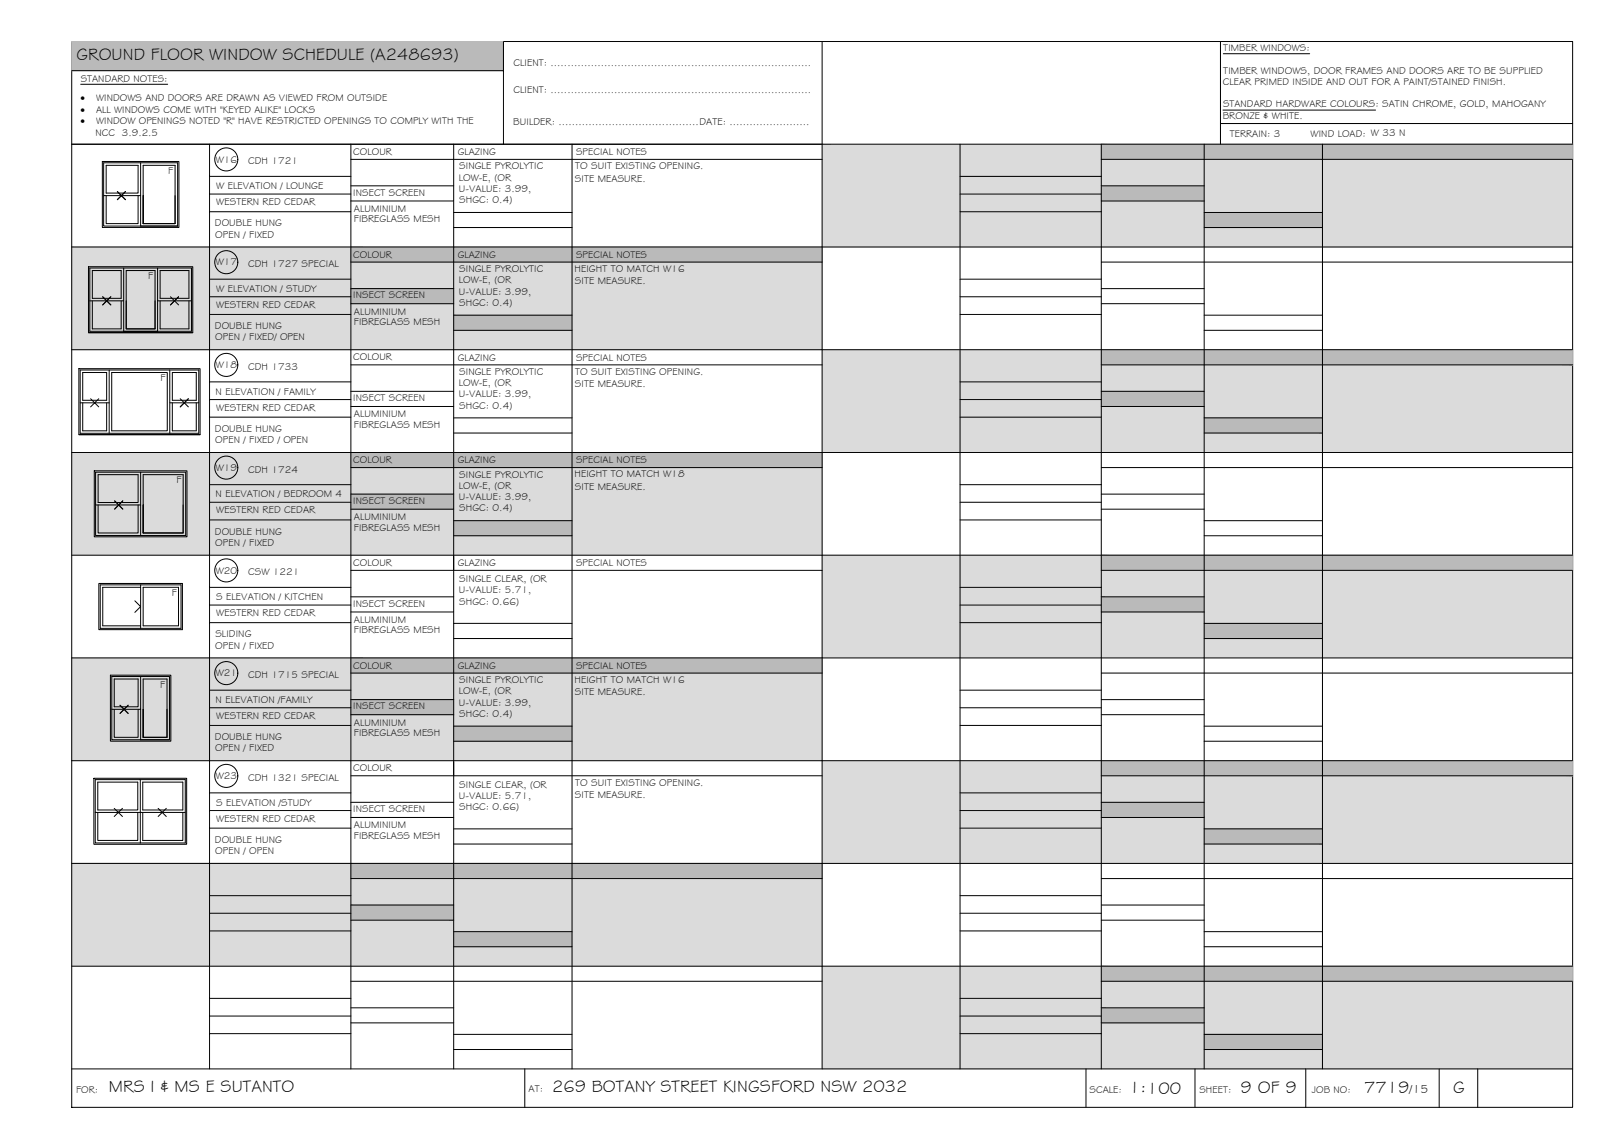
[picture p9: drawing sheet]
<svg xmlns="http://www.w3.org/2000/svg" width="420mm" height="297mm" viewBox="0 0 420 297" stroke-linecap="round" stroke-linejoin="round" font-family="sans-serif">
<!-- layer: WINDOW SCHEDULE HATCH -->
<g fill="#dbdbdb" stroke="#dbdbdb" stroke-width=".26">
<path d="M213.6 37.5l195 26.7v-26.7zM213.6 37.5l195 26.7h-195z"/>
<path d="M18.6 64.2l195 26.7v-26.7zM18.6 64.2l195 26.7h-195z"/>
<path d="M213.6 90.9l195 26.7v-26.7zM213.6 90.9l195 26.7h-195z"/>
<path d="M18.6 117.6l195 26.7v-26.7zM18.6 117.6l195 26.7h-195z"/>
<path d="M213.6 144.3l195 26.7v-26.7zM213.6 144.3l195 26.7h-195z"/>
<path d="M18.6 171l195 26.7v-26.7zM18.6 171l195 26.7h-195z"/>
<path d="M213.6 197.7l195 26.7v-26.7zM213.6 197.7l195 26.7h-195z"/>
<path d="M18.6 224.4l195 26.7v-26.7zM18.6 224.4l195 26.7h-195z"/>
<path d="M213.6 251.1l195 26.7v-26.7zM213.6 251.1l195 26.7h-195z"/>
</g>
<!-- layer: BORDER -->
<g fill="none" stroke="#000" stroke-width=".26">
<path d="M18.6 10.8h390v277h-390zM18.6 18.4h112.2M130.8 10.8v26.7M213.6 10.8v267M317.1 10.8v26.7M18.6 37.5h390M54.4 37.5v240.3M91.2 37.5v240.3M117.9 37.5v240.3M148.6 37.5v240.3M249.5 37.5v240.3M286.2 37.5v240.3"/>
<path d="M312.9 37.5v240.3M317.1 32.1h91.5M343.6 37.5v240.3M54.4 45.8h36.8M54.4 50.4h36.8M54.4 55h36.8M91.2 41.4h122.4M91.2 48.3h26.7M91.2 52.2h26.7M117.9 55.2h30.7M117.9 59.1h30.7M249.5 45.8h36.7"/>
<path d="M249.5 50.4h36.7M249.5 55h36.7M286.2 41.4h122.4M286.2 48.3h26.7M286.2 52.2h26.7M312.9 55.2h30.7M312.9 59.1h30.7M18.6 64.2h390M54.4 72.6h36.8M54.4 77.1h36.8M91.2 68.1h122.4M91.2 75h26.7"/>
<path d="M91.2 78.9h26.7M249.5 72.6h36.7M249.5 77.1h36.7M286.2 68.1h122.4M286.2 75h26.7M286.2 78.9h26.7M18.6 90.9h390M54.4 81.7h36.8M54.4 99.2h36.8M91.2 94.8h122.4M117.9 81.9h30.7M117.9 85.8h30.7"/>
<path d="M249.5 81.7h36.7M249.5 99.2h36.7M286.2 94.8h122.4M312.9 81.9h30.7M312.9 85.8h30.7M18.6 117.6h390M54.4 103.8h36.8M54.4 108.4h36.8M91.2 101.7h26.7M91.2 105.6h26.7M117.9 108.6h30.7M117.9 112.5h30.7"/>
<path d="M249.5 103.8h36.7M249.5 108.4h36.7M286.2 101.7h26.7M286.2 105.6h26.7M312.9 108.6h30.7M312.9 112.5h30.7M54.4 126h36.8M54.4 130.5h36.8M54.4 135.1h36.8M91.2 121.5h122.4M91.2 128.4h26.7M91.2 132.3h26.7"/>
<path d="M117.9 135.3h30.7M117.9 139.2h30.7M249.5 126h36.7M249.5 130.5h36.7M249.5 135.1h36.7M286.2 121.5h122.4M286.2 128.4h26.7M286.2 132.3h26.7M312.9 135.3h30.7M312.9 139.2h30.7M18.6 144.3h390M54.4 152.6h36.8"/>
<path d="M54.4 157.2h36.8M91.2 148.2h122.4M91.2 155.1h26.7M91.2 159h26.7M249.5 152.6h36.7M249.5 157.2h36.7M286.2 148.2h122.4M286.2 155.1h26.7M286.2 159h26.7M18.6 171h390M54.4 161.8h36.8M54.4 179.4h36.8"/>
<path d="M91.2 174.9h122.4M117.9 162h30.7M117.9 165.9h30.7M249.5 161.8h36.7M249.5 179.4h36.7M286.2 174.9h122.4M312.9 162h30.7M312.9 165.9h30.7M18.6 197.7h390M54.4 183.9h36.8M54.4 188.5h36.8M91.2 181.8h26.7"/>
<path d="M91.2 185.7h26.7M117.9 188.7h30.7M117.9 192.6h30.7M249.5 183.9h36.7M249.5 188.5h36.7M286.2 181.8h26.7M286.2 185.7h26.7M312.9 188.7h30.7M312.9 192.6h30.7M54.4 206.1h36.8M54.4 210.6h36.8M54.4 215.2h36.8"/>
<path d="M91.2 201.6h122.4M91.2 208.5h26.7M91.2 212.4h26.7M117.9 215.4h30.7M117.9 219.3h30.7M249.5 206.1h36.7M249.5 210.6h36.7M249.5 215.2h36.7M286.2 201.6h122.4M286.2 208.5h26.7M286.2 212.4h26.7M312.9 215.4h30.7"/>
<path d="M312.9 219.3h30.7M18.6 224.4h390M54.4 232.8h36.8M54.4 237.3h36.8M91.2 228.3h122.4M91.2 235.2h26.7M91.2 239.1h26.7M249.5 232.8h36.7M249.5 237.3h36.7M286.2 228.3h122.4M286.2 235.2h26.7M286.2 239.1h26.7"/>
<path d="M18.6 251.1h390M54.4 241.9h36.8M54.4 259.5h36.8M91.2 255h122.4M117.9 242.1h30.7M117.9 246h30.7M249.5 241.9h36.7M249.5 259.5h36.7M286.2 255h122.4M312.9 242.1h30.7M312.9 246h30.7M18.6 277.8h390"/>
<path d="M54.4 264h36.8M54.4 268.6h36.8M91.2 261.9h26.7M91.2 265.8h26.7M117.9 268.8h30.7M117.9 272.7h30.7M136.4 277.8v10M249.5 264h36.7M249.5 268.6h36.7M282.2 277.8v10M286.2 261.9h26.7M286.2 265.8h26.7"/>
<path d="M310.5 277.8v10M312.9 268.8h30.7M312.9 272.7h30.7M339.3 277.8v10M374 277.8v10M384 277.8v10"/>
</g>
<!-- layer: WINDOW SCHEDULE HATCH -->
<g fill="#bababa" stroke="#bababa" stroke-width=".26">
<path d="M18.6 10.8l112.2 7.6v-7.6zM18.6 10.8l112.2 7.6h-112.2z"/>
<path d="M286.2 37.5l122.4 3.9v-3.9zM286.2 37.5l122.4 3.9h-122.4z"/>
<path d="M286.2 48.3l26.7 3.9v-3.9zM286.2 48.3l26.7 3.9h-26.7z"/>
<path d="M312.9 55.2l30.7 3.9v-3.9zM312.9 55.2l30.7 3.9h-30.7z"/>
<path d="M91.2 64.2l122.4 3.9v-3.9zM91.2 64.2l122.4 3.9h-122.4z"/>
<path d="M91.2 75l26.7 3.9v-3.9zM91.2 75l26.7 3.9h-26.7z"/>
<path d="M117.9 81.9l30.7 3.9v-3.9zM117.9 81.9l30.7 3.9h-30.7z"/>
<path d="M286.2 90.9l122.4 3.9v-3.9zM286.2 90.9l122.4 3.9h-122.4z"/>
<path d="M286.2 101.7l26.7 3.9v-3.9zM286.2 101.7l26.7 3.9h-26.7z"/>
<path d="M312.9 108.6l30.7 3.9v-3.9zM312.9 108.6l30.7 3.9h-30.7z"/>
<path d="M91.2 117.6l122.4 3.9v-3.9zM91.2 117.6l122.4 3.9h-122.4z"/>
<path d="M91.2 128.4l26.7 3.9v-3.9zM91.2 128.4l26.7 3.9h-26.7z"/>
<path d="M117.9 135.3l30.7 3.9v-3.9zM117.9 135.3l30.7 3.9h-30.7z"/>
<path d="M286.2 144.3l122.4 3.9v-3.9zM286.2 144.3l122.4 3.9h-122.4z"/>
<path d="M286.2 155.1l26.7 3.9v-3.9zM286.2 155.1l26.7 3.9h-26.7z"/>
<path d="M312.9 162l30.7 3.9v-3.9zM312.9 162l30.7 3.9h-30.7z"/>
<path d="M91.2 171l122.4 3.9v-3.9zM91.2 171l122.4 3.9h-122.4z"/>
<path d="M91.2 181.8l26.7 3.9v-3.9zM91.2 181.8l26.7 3.9h-26.7z"/>
<path d="M117.9 188.7l30.7 3.9v-3.9zM117.9 188.7l30.7 3.9h-30.7z"/>
<path d="M286.2 197.7l122.4 3.9v-3.9zM286.2 197.7l122.4 3.9h-122.4z"/>
<path d="M286.2 208.5l26.7 3.9v-3.9zM286.2 208.5l26.7 3.9h-26.7z"/>
<path d="M312.9 215.4l30.7 3.9v-3.9zM312.9 215.4l30.7 3.9h-30.7z"/>
<path d="M91.2 224.4l122.4 3.9v-3.9zM91.2 224.4l122.4 3.9h-122.4z"/>
<path d="M91.2 235.2l26.7 3.9v-3.9zM91.2 235.2l26.7 3.9h-26.7z"/>
<path d="M117.9 242.1l30.7 3.9v-3.9zM117.9 242.1l30.7 3.9h-30.7z"/>
<path d="M286.2 251.1l122.4 3.9v-3.9zM286.2 251.1l122.4 3.9h-122.4z"/>
<path d="M286.2 261.9l26.7 3.9v-3.9zM286.2 261.9l26.7 3.9h-26.7z"/>
<path d="M312.9 268.8l30.7 3.9v-3.9zM312.9 268.8l30.7 3.9h-30.7z"/>
</g>
<!-- layer: TEXT -->
<path d="M317.9 14h22.4M21 21.9h22.6M317.8 28.6h39.6M117.9 144.5v3.7M117.9 197.9v3.7" fill="none" stroke="#000" stroke-width=".26"/>
<!-- layer: WINDOWS -->
<g fill="none" stroke="#000" stroke-width=".26">
<path d="M26.9 42.3h19.3v16.5h-19.3zM26.9 50.8h9.6M27.6 50.8v7.3h8.3v-7.3M27.6 43h8.3v7.2h-8.3zM30.5 49.8l1 1 1.1-1M30.5 51.9l1-1.1 1.1 1.1M36.5 42.3v16.5h9.7M37.2 50.8v7.3v-15.1h8.3v15.1h-8.3h8.3v-7.3M23.3 69.7h26.4v16.4h-26.4zM23.3 78.2h8.8M24 70.3h7.5v7.2h-7.5zM24 78.2v7.3h7.5v-7.3"/>
<path d="M26.7 79.2l1-1 1.1 1M26.7 77.1l1 1.1 1.1-1.1-1.1 1.1zM32.1 69.7v16.4M32.8 78.2v7.3h7.5v-7.3M32.8 70.3h7.5v15.2h-7.5zM40.9 69.7v16.4M40.9 78.2h8.8M41.6 70.3h7.5v7.2h-7.5zM41.6 78.2v7.3h7.5v-7.3M44.3 77.1l2.1 2.1M46.4 77.1l-2.1 2.1M20.8 96.2h30.9v16.4h-30.9z"/>
<path d="M21.5 96.8h6.2v7.2h-6.2zM28.4 96.2v16.4M29 96.8h14.5v15.2h-14.5zM44.1 96.2v16.4M44.8 96.8h6.2v7.2h-6.2zM20.8 104.7h7.6M21.5 104.7v7.3h6.2v-7.3M23.5 105.7l1.1-1 1.1 1M23.5 103.6l1.1 1.1 1.1-1.1M44.1 104.7h7.6M44.8 104.7v7.3h6.2v-7.3M46.8 103.6l2.1 2.1"/>
<path d="M48.9 103.6l-2.1 2.1M24.8 122.7h23.4v16.5h-23.4zM24.8 131.2h11.7M25.5 131.2v7.3h10.4v-7.3M25.5 123.4h10.4v7.2h-10.4zM29.8 130.2l1 1 1.1-1M29.8 132.3l1-1.1 1.1 1.1M36.5 122.7v16.5h11.7M37.2 131.2v7.3v-15.1h10.4v15.1h-10.4h10.4v-7.3M26 152h21v11.3h-21zM35 156.1l1.5 1.5-1.5 1.5M36.5 152v11.3"/>
<path d="M36.5 152.6h-9.8v10h9.8M37.2 152.6h9.2v10h-9.2zM29 175.8h15v16.4h-15zM29.7 176.5h6.2v7.2h-6.2zM36.5 175.8v16.4h7.5M29 184.3h7.5M29.7 184.3v7.3h6.2v-7.3M31.2 183.3l1 1 1.1-1M31.2 185.4l1-1.1 1.1 1.1M37.2 184.3v7.3v-15.1h6.2v15.1h-6.2h6.2v-7.3M24.8 202.6h23.3v16.5h-23.3zM24.8 211.1h23.3"/>
<path d="M25.4 211.1v7.3h10.4v-7.3M25.4 203.3h10.4v7.2h-10.4zM29.7 210.1l1 1 1.1-1M29.7 212.2l1-1.1 1.1 1.1M36.5 202.6v16.5M37.1 211.1v7.3h10.4v-7.3M37.1 203.3h10.4v7.2h-10.4zM41.1 210.1l1 1 1.1-1M41.1 212.2l1-1.1 1.1 1.1"/>
<circle cx="58.8" cy="41.4" r="3"/>
<circle cx="58.8" cy="68.1" r="3"/>
<circle cx="58.8" cy="94.8" r="3"/>
<circle cx="58.8" cy="121.5" r="3"/>
<circle cx="58.8" cy="148.2" r="3"/>
<circle cx="58.8" cy="174.9" r="3"/>
<circle cx="58.8" cy="201.6" r="3"/>
</g>
<!-- layer: NEWWORK -->
<path d="M26.6 42h19.9v17.1h-19.9zM23 69.3h27.1v17.2h-27.1zM20.5 95.8h31.5v17.2h-31.5zM23 86.5h27.1M20.5 113h31.5M24.5 122.4h24.1v17.1h-24.1zM25.7 151.6h21.7v12h-21.7zM28.7 175.5h15.7v17.1h-15.7zM24.4 202.3h24.1v17.1h-24.1z" fill="none" stroke="#000" stroke-width=".26"/>
<g font-size="4.5">
<text x="19.9" y="15.7">GROUND FLOOR WINDOW SCHEDULE (A248693)</text>
<text x="28.3" y="283.8">MRS I &amp; MS E SUTANTO</text>
<text x="143.4" y="283.8">269 BOTANY STREET KINGSFORD NSW 2032</text>
<text x="293.4" y="284.1">1:100</text>
<text x="322.4" y="284.1">9 OF 9</text>
<text x="354.4" y="284">7719</text>
<text x="377.6" y="284">G</text>
</g>
<text font-size="3.2" x="366.3" y="284">/15</text>
<g font-size="2.6">
<text x="133.4" y="17.1">CLIENT: ..............................................................................</text>
<text x="317.9" y="13.3">TIMBER WINDOWS:</text>
<text x="21" y="21.2">STANDARD NOTES:</text>
<text x="317.7" y="22">CLEAR PRIMED INSIDE AND OUT FOR A PAINT/STAINED FINISH.</text>
<text x="317.9" y="19.1">TIMBER WINDOWS, DOOR FRAMES AND DOORS ARE TO BE SUPPLIED</text>
<text x="20.9" y="26.2">·</text>
<text x="20.9" y="29.2">·</text>
<text x="25" y="29.2">ALL WINDOWS COME WITH &quot;KEYED ALIKE&quot; LOCKS</text>
<text x="25" y="26.2">WINDOWS AND DOORS ARE DRAWN AS VIEWED FROM OUTSIDE</text>
<text x="133.4" y="24.2">CLIENT: ..............................................................................</text>
<text x="317.8" y="27.9">STANDARD HARDWARE COLOURS: SATIN CHROME, GOLD, MAHOGANY</text>
<text x="20.9" y="32.3">·</text>
<text x="24.8" y="35.3">NCC 3.9.2.5</text>
<text x="25" y="32.3">WINDOW OPENINGS NOTED &quot;R&quot; HAVE RESTRICTED OPENINGS TO COMPLY WITH THE</text>
<text x="133.4" y="32.5">BUILDER: ..........................................DATE: ........................</text>
<text x="317.7" y="30.8">BRONZE &amp; WHITE.</text>
<text x="319.6" y="35.5">TERRAIN: 3</text>
<text x="340.6" y="35.5">WIND LOAD: W 33 N</text>
<text x="91.8" y="40.2">COLOUR</text>
<text x="118.9" y="40.3">GLAZING</text>
<text x="149.7" y="40.3">SPECIAL NOTES</text>
<text x="43.7" y="45.2">F</text>
<text x="56.1" y="42.2">W16</text>
<text x="64.5" y="42.7">CDH 1721</text>
<text x="119.2" y="46.9">LOW-E, (OR</text>
<text x="119.3" y="44">SINGLE PYROLYTIC</text>
<text x="149.4" y="47.2">SITE MEASURE.</text>
<text x="149.5" y="44">TO SUIT EXISTING OPENING.</text>
<text x="56.2" y="49.1">W ELEVATION / LOUNGE</text>
<text x="56.2" y="53.3">WESTERN RED CEDAR</text>
<text x="91.8" y="50.8">INSECT SCREEN</text>
<text x="119.2" y="49.9">U-VALUE: 3.99,</text>
<text x="119.3" y="52.8">SHGC: 0.4)</text>
<text x="55.8" y="58.8">DOUBLE HUNG</text>
<text x="91.9" y="57.8">FIBREGLASS MESH</text>
<text x="92" y="55">ALUMINIUM</text>
<text x="55.9" y="61.8">OPEN / FIXED</text>
<text x="56.1" y="68.9">W17</text>
<text x="64.5" y="69.4">CDH 1727 SPECIAL</text>
<text x="91.8" y="66.9">COLOUR</text>
<text x="118.9" y="67">GLAZING</text>
<text x="119.3" y="70.7">SINGLE PYROLYTIC</text>
<text x="149.3" y="70.7">HEIGHT TO MATCH W16</text>
<text x="149.7" y="67">SPECIAL NOTES</text>
<text x="38.5" y="72.5">F</text>
<text x="56.2" y="75.8">W ELEVATION / STUDY</text>
<text x="91.8" y="77.5">INSECT SCREEN</text>
<text x="119.2" y="73.7">LOW-E, (OR</text>
<text x="119.2" y="76.6">U-VALUE: 3.99,</text>
<text x="149.4" y="73.9">SITE MEASURE.</text>
<text x="56.2" y="80">WESTERN RED CEDAR</text>
<text x="92" y="81.7">ALUMINIUM</text>
<text x="119.3" y="79.5">SHGC: 0.4)</text>
<text x="55.8" y="85.5">DOUBLE HUNG</text>
<text x="55.9" y="88.5">OPEN / FIXED/ OPEN</text>
<text x="91.9" y="84.5">FIBREGLASS MESH</text>
<text x="56.1" y="95.6">W18</text>
<text x="91.8" y="93.6">COLOUR</text>
<text x="118.9" y="93.7">GLAZING</text>
<text x="149.7" y="93.7">SPECIAL NOTES</text>
<text x="41.7" y="99">F</text>
<text x="64.5" y="96.1">CDH 1733</text>
<text x="119.2" y="100.3">LOW-E, (OR</text>
<text x="119.3" y="97.4">SINGLE PYROLYTIC</text>
<text x="149.4" y="100.6">SITE MEASURE.</text>
<text x="149.5" y="97.4">TO SUIT EXISTING OPENING.</text>
<text x="56" y="102.5">N ELEVATION / FAMILY</text>
<text x="56.2" y="106.7">WESTERN RED CEDAR</text>
<text x="91.8" y="104.2">INSECT SCREEN</text>
<text x="119.2" y="103.3">U-VALUE: 3.99,</text>
<text x="119.3" y="106.2">SHGC: 0.4)</text>
<text x="55.8" y="112.2">DOUBLE HUNG</text>
<text x="91.9" y="111.2">FIBREGLASS MESH</text>
<text x="92" y="108.4">ALUMINIUM</text>
<text x="55.9" y="115.2">OPEN / FIXED / OPEN</text>
<text x="45.8" y="125.6">F</text>
<text x="56.1" y="122.3">W19</text>
<text x="64.5" y="122.8">CDH 1724</text>
<text x="91.8" y="120.3">COLOUR</text>
<text x="118.9" y="120.4">GLAZING</text>
<text x="119.3" y="124.1">SINGLE PYROLYTIC</text>
<text x="149.3" y="124.1">HEIGHT TO MATCH W18</text>
<text x="149.7" y="120.4">SPECIAL NOTES</text>
<text x="56" y="129.2">N ELEVATION / BEDROOM 4</text>
<text x="91.8" y="131">INSECT SCREEN</text>
<text x="119.2" y="127.1">LOW-E, (OR</text>
<text x="119.2" y="130">U-VALUE: 3.99,</text>
<text x="149.4" y="127.3">SITE MEASURE.</text>
<text x="56.2" y="133.4">WESTERN RED CEDAR</text>
<text x="91.9" y="137.9">FIBREGLASS MESH</text>
<text x="92" y="135.1">ALUMINIUM</text>
<text x="119.3" y="132.9">SHGC: 0.4)</text>
<text x="55.8" y="138.9">DOUBLE HUNG</text>
<text x="55.9" y="141.9">OPEN / FIXED</text>
<text x="56.1" y="149">W20</text>
<text x="64.5" y="149.5">CSW 1221</text>
<text x="91.8" y="147">COLOUR</text>
<text x="118.9" y="147.1">GLAZING</text>
<text x="149.7" y="147.1">SPECIAL NOTES</text>
<text x="44.6" y="154.8">F</text>
<text x="56.2" y="155.9">S ELEVATION / KITCHEN</text>
<text x="119.2" y="154.2">U-VALUE: 5.71,</text>
<text x="119.3" y="151.3">SINGLE CLEAR, (OR</text>
<text x="56.2" y="160.1">WESTERN RED CEDAR</text>
<text x="91.8" y="157.6">INSECT SCREEN</text>
<text x="92" y="161.8">ALUMINIUM</text>
<text x="119.3" y="157.1">SHGC: 0.66)</text>
<text x="56" y="165.6">SLIDING</text>
<text x="91.9" y="164.6">FIBREGLASS MESH</text>
<text x="55.9" y="168.6">OPEN / FIXED</text>
<text x="91.8" y="173.7">COLOUR</text>
<text x="118.9" y="173.8">GLAZING</text>
<text x="149.7" y="173.8">SPECIAL NOTES</text>
<text x="41.6" y="178.7">F</text>
<text x="56.1" y="175.7">W21</text>
<text x="64.5" y="176.2">CDH 1715 SPECIAL</text>
<text x="119.3" y="177.5">SINGLE PYROLYTIC</text>
<text x="149.3" y="177.5">HEIGHT TO MATCH W16</text>
<text x="56" y="182.6">N ELEVATION /FAMILY</text>
<text x="91.8" y="184.4">INSECT SCREEN</text>
<text x="119.2" y="180.4">LOW-E, (OR</text>
<text x="119.2" y="183.4">U-VALUE: 3.99,</text>
<text x="149.4" y="180.7">SITE MEASURE.</text>
<text x="56.2" y="186.8">WESTERN RED CEDAR</text>
<text x="91.9" y="191.3">FIBREGLASS MESH</text>
<text x="92" y="188.5">ALUMINIUM</text>
<text x="119.3" y="186.3">SHGC: 0.4)</text>
<text x="55.8" y="192.3">DOUBLE HUNG</text>
<text x="55.9" y="195.3">OPEN / FIXED</text>
<text x="56.1" y="202.5">W23</text>
<text x="64.5" y="202.9">CDH 1321 SPECIAL</text>
<text x="91.8" y="200.4">COLOUR</text>
<text x="56.2" y="209.3">S ELEVATION /STUDY</text>
<text x="119.2" y="207.6">U-VALUE: 5.71,</text>
<text x="119.3" y="204.7">SINGLE CLEAR, (OR</text>
<text x="149.4" y="207.4">SITE MEASURE.</text>
<text x="149.5" y="204.2">TO SUIT EXISTING OPENING.</text>
<text x="56.2" y="213.5">WESTERN RED CEDAR</text>
<text x="91.8" y="211">INSECT SCREEN</text>
<text x="92" y="215.2">ALUMINIUM</text>
<text x="119.3" y="210.5">SHGC: 0.66)</text>
<text x="55.8" y="219">DOUBLE HUNG</text>
<text x="55.9" y="222">OPEN / OPEN</text>
<text x="91.9" y="218">FIBREGLASS MESH</text>
<text x="19.8" y="284">FOR:</text>
<text x="137.4" y="283.8">AT:</text>
<text x="283.1" y="284.1">SCALE:</text>
<text x="311.6" y="284.1">SHEET:</text>
<text x="340.9" y="284.1">JOB NO:</text>
</g>
</svg>
